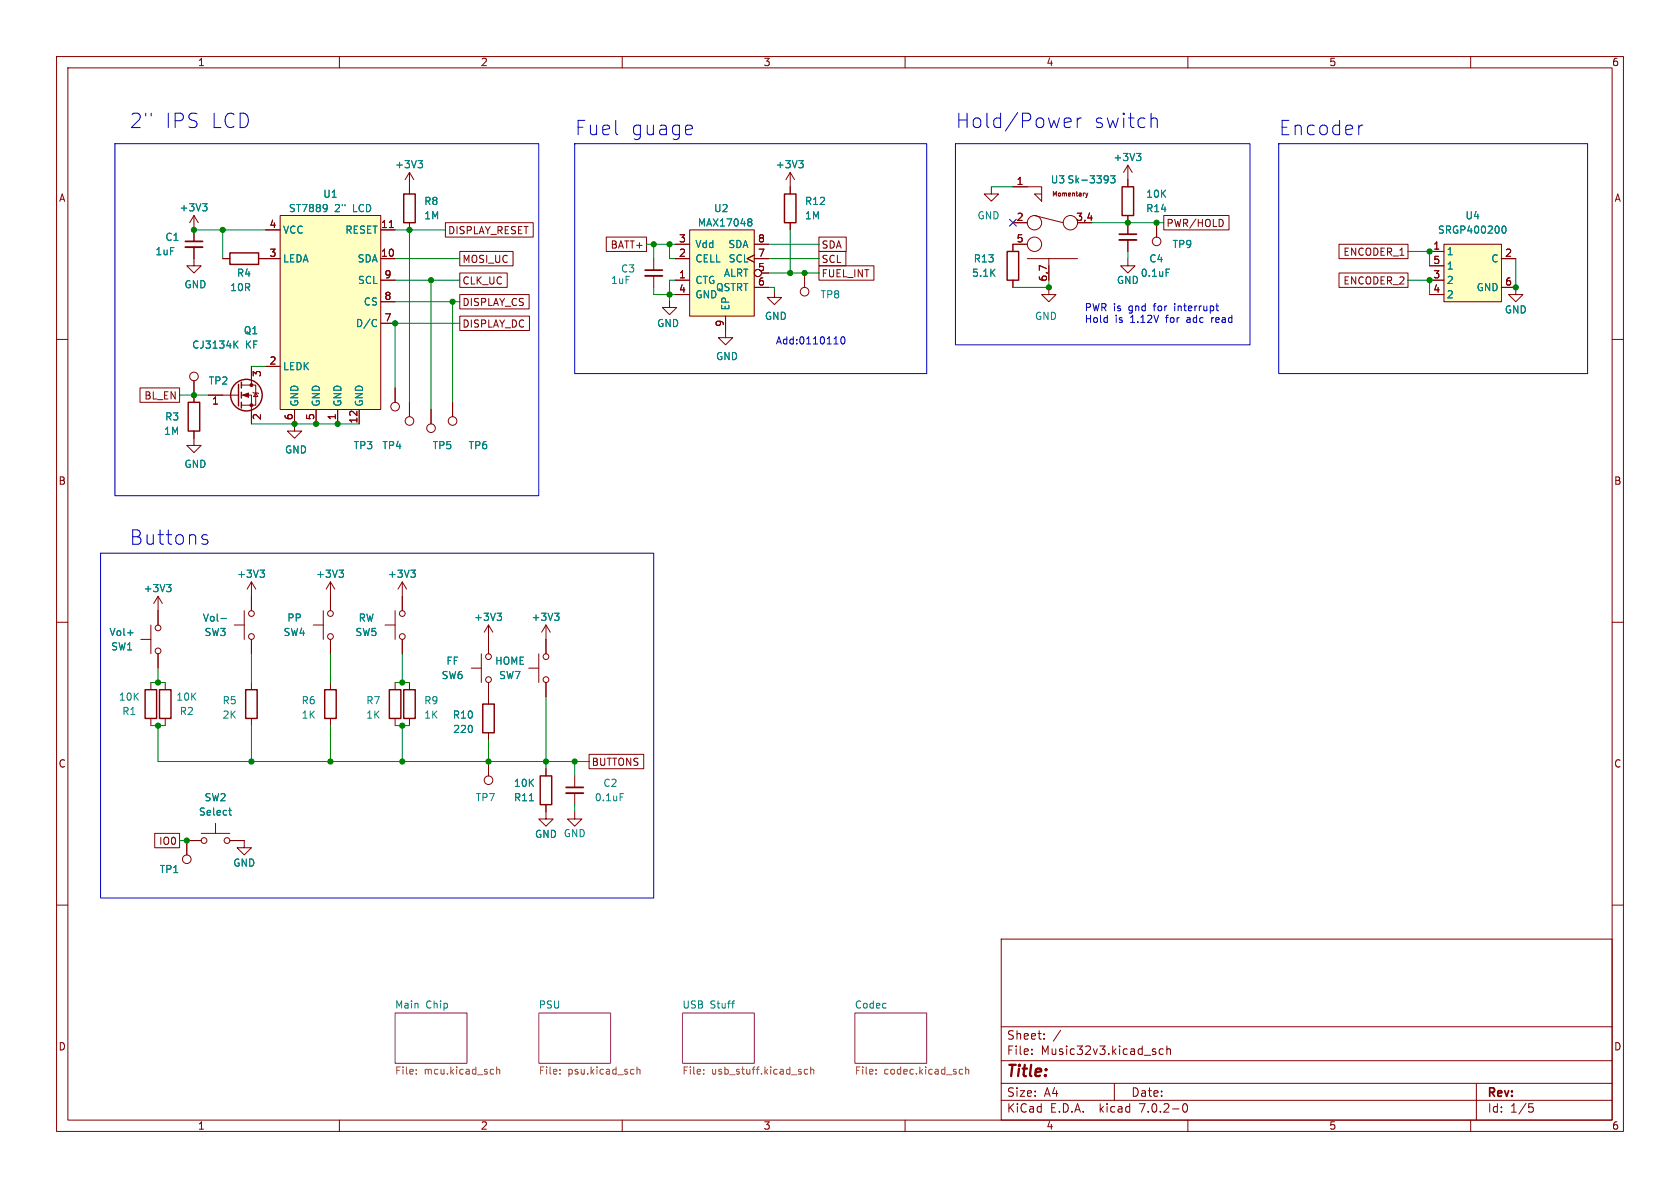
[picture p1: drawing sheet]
<svg xmlns="http://www.w3.org/2000/svg" width="297mm" height="210mm" viewBox="0 0 297 210" stroke-linecap="round" stroke-linejoin="round" font-family="sans-serif">
<g fill="none" stroke="#840000" stroke-width=".18">
<path d="M10 10h277v190h-277zM12 12h273v186h-273zM60 10v2M110 10v2M160 10v2M210 10v2M260 10v2M34.3 38.1l-.8 1.3M34.3 38.1v4.6M34.3 38.1l.8 1.3M49.5 38.1h17.8v34.3h-17.8zM72.4 30.5v3.8"/>
<path d="M72.4 39.4v1.2M72.4 30.5l-.8 1.3M72.4 30.5l.8 1.3M78.7 39.4h15.6v2.5h-15.6zM139.7 30.5v3.8M139.7 39.4v1.2M139.7 30.5l-.8 1.3M139.7 30.5l.8 1.3M175.3 33v1.3h-1.3l1.3 1.3 1.2-1.3h-1.2M179.1 33h5v1.3M179.1 39.4h2.5M182.9 38.1l5.1 1.3"/>
<path d="M182.9 34.3h1.2v1.3zM191.9 34.1l.2 .6M192.1 34.7l-.2 .2M192.3 34.1l-.2 .6M199.4 29.2l-.8 1.3M199.4 29.2v3.8M199.4 38.1v3.3M199.4 29.2l.8 1.3M204.5 39.4v2.5M205.7 38.1h11.6v2.5h-11.6zM10 60h2M34.3 43.7v3.3h1.3l-1.3 1.3-1.3-1.3h1.3"/>
<path d="M39.4 45.7h1.2M45.7 45.7h3.8M47 40.6h2.5M67.3 49.5h2.5M67.3 45.7h2.5M67.3 40.6h2.5M67.3 57.2h2.5M67.3 53.3h2.5M68.8 40.2h.7M81.3 55.9h12.3v2.5h-12.3zM81.3 48.3h8.4v2.5h-8.4zM81.3 44.4h9.4v2.6h-9.4z"/>
<path d="M81.3 52.1h12.2v2.5h-12.2zM107.2 41.9h7.1v2.6h-7.1zM115.6 45.7v2.1M115.6 48.8v2M118.4 53.1v1.3h1.2l-1.2 1.2-1.3-1.2h1.3M119.4 49.5h2.5M119.4 45.7h2.5M119.4 43.2h2.5M119.4 52.1h2.5M121.9 40.6h11.4v15.3h-11.4zM128.3 55.9v3.8h1.2l-1.2 1.3-1.3-1.3h1.3M133.3 45.1l-1.2 .6 1.2 .7"/>
<path d="M133.3 45.7h2.6M133.3 43.2h2.6M133.3 50.8h2.6M134.6 48.3h1.3M136.9 51.3v1.3h1.3l-1.3 1.2-1.3-1.2h1.3M142.2 48.3v2.5M144.8 41.9h4.8v2.6h-4.8zM144.8 44.4h4.7v2.6h-4.7zM144.8 47h9.7v2.5h-9.7zM179.1 49.5v1.3M181.6 45.7h8.9M181.6 43.2h-2.5v1.3"/>
<path d="M185.4 50.8v1.3h-1.3l1.3 1.2 1.3-1.2h-1.3M185.4 45.7v1.3M199.4 45.7v1.3h-1.3l1.3 1.3 1.3-1.3h-1.3M199.4 42.4v2.1M236.7 48.3h12.2v2.5h-12.2zM236.7 43.2h12.2v2.5h-12.2zM252.7 49.5h2.6M252.7 52.1h2.6M252.7 44.5h2.6M252.7 47h2.6M255.3 43.2h10.1v10.1h-10.1zM265.4 50.8h2.6v1.3h1.2l-1.2 1.2-1.3-1.2h1.3"/>
<path d="M265.4 45.7h2.6M285 60h2M24.8 68.6h6.9v2.5h-6.9zM34.3 76.2v2.5h1.3l-1.3 1.3-1.3-1.3h1.3M34.3 67.3v3.8M36.8 69.9h5.4M42.7 69.9h1.7v5M42.7 68.1h2.5v3.5h-2.5M44.4 64.8v3.3M44.7 69.3l.1 .2h.8l.1 .1M45.2 69.5l.4 .6h-.8zM47 64.8h2.5"/>
<path d="M52.1 72.4v3.8h1.2l-1.2 1.3-1.3-1.3h1.3M55.9 72.4v2.5M59.7 72.4v2.5M63.5 72.4v2.5M69.8 68.6v2.5M72.4 71.1v2.6M76.2 72.4v2.5M80 71.1v2.6M10 110h2M24.9 113h1.8M26.7 110.5v5.1M27.9 105.4v5.1"/>
<path d="M27.9 115.6v2.5M27.9 105.4l-.7 1.3M27.9 105.4l.8 1.3M41.4 110.5h1.8M43.2 108v5M44.4 102.9v5.1M44.4 113v2.6M44.4 102.9l-.7 1.2M44.4 102.9l.8 1.2M55.4 110.5h1.7M57.1 108v5M58.4 102.9v5.1"/>
<path d="M58.4 113v2.6M58.4 102.9l-.7 1.2M58.4 102.9l.8 1.2M68.1 110.5h1.7M69.8 108v5M71.1 102.9v5.1M71.1 113v2.6M71.1 102.9l-.7 1.2M71.1 102.9l.8 1.2M83.3 118.1h1.8M85.1 115.6v5.1M86.4 110.5l-.8 1.3"/>
<path d="M86.4 110.5v5.1M86.4 110.5l.7 1.3M93.5 118.1h1.7M95.2 115.6v5.1M96.5 110.5v5.1M96.5 110.5l-.7 1.3M96.5 110.5l.8 1.3M285 110h2M26.7 120.7v1.2M26.7 127v1.3M29.2 120.7v1.2M29.2 127v1.3"/>
<path d="M44.4 120.7v1.2M44.4 127v1.3M58.4 120.7v1.2M58.4 127v1.3M69.8 120.7v1.2M69.8 127v1.3M72.4 120.7v1.2M72.4 127v1.3M86.4 120.7v3.8M86.4 129.5v1.3M86.4 134.6v2.6M96.5 120.7v2.5"/>
<path d="M96.5 135.9v1.3M101.6 137.2v2M104.1 133.3h9.7v2.6h-9.7zM10 160h2M27.4 147.3h4.3v2.6h-4.3zM35.6 147.3h5M35.6 148.6h-2.6v2.5M38.1 145.5v1.8M40.6 148.6h2.6v1.3h1.2l-1.2 1.2-1.3-1.2h1.3M96.5 142.2v2.6h1.3l-1.3 1.3-1.3-1.3h1.3M101.6 143.5v1.3h-1.3l1.3 1.3 1.3-1.3h-1.3M101.6 140.2v2"/>
<path d="M285 160h2M177 166h108v32h-108zM60 198v2M110 198v2M160 198v2M177 194.5h108M177 191.5h108M177 187.5h108M177 181.5h108M182.4 186.3v.1M182.4 185.5v.1M184.6 183.6v.1"/>
<path d="M184.6 182.8v.1M197 191.5v3M205.6 185.5l-.4-.1-.3 .3v.4l.2 .2h.5M206.3 185.5l.2-.1 .4 .1v.9M206.3 184.9v1.5M209.2 195.2l.2-.1a.81 .81 0 0 1 .6 .6 .81 .81 0 0 1-.3 .8l-.1 .1a.81 .81 0 0 1-.4-1.4zM210 198v2M260 198v2M261 191.5v6.5M270.3 195.1h.7M270.4 195.7h.4l.3 .3-.2 .5-.5 .1"/>
<circle cx="182.9" cy="39.4" r="1.27"/>
<circle cx="189.2" cy="39.4" r="1.27"/>
<circle cx="134" cy="48.3" r=".63"/>
<circle cx="142.2" cy="51.6" r=".76"/>
<circle cx="182.9" cy="43.2" r="1.27"/>
<circle cx="204.5" cy="42.7" r=".76"/>
<circle cx="34.3" cy="66.5" r=".76"/>
<circle cx="69.8" cy="71.9" r=".76"/>
<circle cx="72.4" cy="74.4" r=".76"/>
<circle cx="76.2" cy="75.7" r=".76"/>
<circle cx="80" cy="74.4" r=".76"/>
<circle cx="27.9" cy="111" r=".51"/>
<circle cx="27.9" cy="115.1" r=".51"/>
<circle cx="44.5" cy="108.5" r=".51"/>
<circle cx="44.5" cy="112.5" r=".51"/>
<circle cx="58.4" cy="112.5" r=".51"/>
<circle cx="58.4" cy="108.5" r=".51"/>
<circle cx="71.1" cy="108.5" r=".51"/>
<circle cx="71.1" cy="112.5" r=".51"/>
<circle cx="86.4" cy="116.1" r=".51"/>
<circle cx="96.5" cy="116.1" r=".51"/>
<circle cx="86.4" cy="137.9" r=".76"/>
<circle cx="86.4" cy="120.1" r=".51"/>
<circle cx="96.5" cy="120.1" r=".51"/>
<circle cx="33" cy="151.9" r=".76"/>
<circle cx="36.1" cy="148.6" r=".51"/>
<circle cx="40.1" cy="148.6" r=".51"/>
</g>
<g fill="#fff" stroke="#fff" stroke-width=".18">
<path d="M69.8 179.1h12.7v8.9h-12.7z"/>
<path d="M120.6 179.1h12.7v8.9h-12.7z"/>
<path d="M95.2 179.1h12.7v8.9h-12.7z"/>
<path d="M151.1 179.1h12.7v8.9h-12.7z"/>
</g>
<path d="M69.8 179.1h12.7v8.9h-12.7zM95.2 179.1h12.7v8.9h-12.7zM120.6 179.1h12.7v8.9h-12.7zM151.1 179.1h12.7v8.9h-12.7z" fill="none" stroke="#840084" stroke-width=".18"/>
<g fill="none" stroke="#848400" stroke-width=".18">
<path d="M73.6 189.8v.1M73.6 189.1v.1M87.1 189l.2 .1M87.3 189.8l-.2 .1M87.8 188.6v1.3M87.8 189.1l.2-.1 .3 .1 .1 .8M99 189.8v.1M99 189.1v.1M112.6 189.1l.2-.1 .3 .1 .1 .8M112.6 188.6v1.3M124.4 189.8v.1M124.4 189.1v.1"/>
<path d="M142.8 189.1l-.4-.1-.2 .3 .1 .5h.5M143.3 189.1l.2-.1 .3 .1 .1 .8M143.3 188.6v1.3M154.9 189.8v.1M154.9 189.1v.1M169.8 189l.4 .1M170.2 189.8l-.4 .1M170.7 189.1l.2-.1 .3 .1 .1 .8M170.7 188.6v1.3"/>
</g>
<g fill="none" stroke="#008484" stroke-width=".18">
<path d="M35.8 36h.8l-.4 .5M36.3 36.5l.3 .2v.3l-.3 .3M57.7 36.2l.1 .1a1.07 1.07 0 0 1-.1 1M57.8 36.7l-.1 .2M73.9 28.4h.8l-.4 .5M74.4 28.9l.3 .2v.3l-.3 .3M132.4 38.7h.3l.2 .2-.2 .3M132.4 39.2h.3M132.7 39.2l.2 .3v.2l-.2 .3h-.3M141.2 28.4h.8l-.4 .5M141.8 28.9l.2 .2v.3l-.2 .3M195.8 31.1l.1 .1a1.07 1.07 0 0 1-.2 1"/>
<path d="M195.9 31.6l-.1 .2M196.3 31.1h.8l-.4 .5 .4 .1v.5l-.2 .1-.6-.1M200.9 27.1h.8l-.4 .5M201.4 27.6l.3 .2v.4l-.3 .2M66.3 56.5l.3 .1M66.6 57.6l-.3 .1M206.2 47.6h.6M265.6 40.2l.2-.2a.68 .68 0 0 1 .5 .6 .68 .68 0 0 1-.5 .6l-.2-.2M41.5 60.8l.6 .7M42.1 60.3l-.7 .7M22.6 111.9h.9M29.5 103.3h.7l-.4 .5"/>
<path d="M30 103.8l.2 .2v.4l-.2 .2M39.1 109.3h.9M46 100.8h.7l-.4 .5M46.5 101.3l.2 .2v.3l-.2 .3M59.9 100.8h.8l-.4 .5M60.5 101.3l.2 .2v.3l-.2 .3M72.6 100.8h.8l-.4 .5M73.2 101.3l.2 .2v.3l-.2 .3M87.9 108.4h.8l-.5 .5M88.4 108.9l.3 .2v.3l-.3 .3M98 108.4h.8l-.4 .5M98.6 108.9l.2 .2v.3l-.2 .3"/>
<path d="M40.4 143.3h.5M40.6 142.8v1.1l.3 .2M109.6 140.3h.6M129.4 177.4h.4M129.7 176.9h.1"/>
</g>
<g fill="none" stroke="#840000" stroke-width=".25">
<path d="M71.4 34.3h2v5.1h-2zM138.7 34.3h2v5.1h-2zM198.4 33h2v5.1h-2zM40.6 44.7h5.1v2h-5.1zM178.1 44.5h2v5h-2zM33.3 71.1h2v5.1h-2zM42.2 67.9v3.9M42.7 67.6v1M42.7 69.3v1.1M42.7 71.1v1M25.7 121.9h2v5.1h-2zM28.2 121.9h2v5.1h-2z"/>
<path d="M43.4 121.9h2.1v5.1h-2.1zM57.4 121.9h2v5.1h-2zM68.8 121.9h2.1v5.1h-2.1zM71.4 121.9h2v5.1h-2zM85.3 124.5h2.1v5h-2.1zM95.5 137.2h2v5h-2z"/>
<circle cx="43.6" cy="69.8" r="2.79"/>
</g>
<g fill="#ffffc2" stroke="#ffffc2" stroke-width=".18">
<path d="M121.9 40.6h11.4v15.3h-11.4z"/>
<path d="M49.5 38.1h17.8v34.3h-17.8z"/>
<path d="M255.3 43.2h10.1v10.1h-10.1z"/>
</g>
<path d="M32.8 43.7h3M114 48.8h3.1M197.9 42.4h3M100.1 140.2h3" fill="none" stroke="#840000" stroke-width=".33"/>
<path d="M32.8 42.7h3M114 47.8h3.1M197.9 41.4h3M100.1 139.2h3" fill="none" stroke="#840000" stroke-width=".3"/>
<g fill="#840000" stroke="#840000" stroke-width=".18">
<path d="M42.9 69.9l1-.4v.7z"/>
<circle cx="44.4" cy="71.6" r=".25"/>
<circle cx="44.4" cy="68.1" r=".25"/>
</g>
<g fill="none" stroke="#0000c2" stroke-width=".18">
<path d="M20.3 25.4h74.9v62.2h-74.9zM101.6 25.4h62.2v40.6h-62.2zM122.3 22.2l.1 .5-1.2 .3M168.9 25.4h52.1v35.6h-52.1zM188.3 22.4l.2 .1 .7-.1M188.3 21l.7-.1 .2 .1 .2 .5-1.3 .2M190.4 20.9v1.6M191.2 20.9a.65 .65 0 0 0-.8 .4M203.9 20.9l.6 .1 .1 .2v1.3M226.1 25.4h54.6v40.6h-54.6zM240.9 22.1l-.4 .1M148.8 59.7l.2-.2a.68 .68 0 0 1 .4 .7 .68 .68 0 0 1-.4 .6l-.2-.1-.1-.4z"/>
<path d="M214.9 54.1h.5M215.1 53.7v1.1l.3 .1M17.8 97.8h97.8v61h-97.8zM35.8 95.2l.6 .2 .4 .3-.2 .4-.7 .1M35.8 94.6l.2-.1 .6 .1"/>
</g>
<g fill="none" stroke="#008400" stroke-width=".18">
<path d="M175.3 33h3.8M193 39.4h12.7M34.3 40.6h12.7M39.4 40.6v5.1M69.8 45.7h11.5M69.8 49.5h11.5M69.8 40.6h8.9M69.8 53.3h11.5M72.4 40.6v30.5M76.2 49.5v22.9M80 53.3v17.8M81.3 57.2h-11.5v11.4"/>
<path d="M114.3 43.2h5.1M115.6 43.2v2.5M115.6 50.8v1.3h3.8M118.4 43.2v2.5h1M119.4 49.5h-1v3.6M135.9 43.2h8.9M135.9 50.8h1v.5M135.9 48.3h8.9M135.9 45.7h8.9M139.7 40.6v7.7M185.4 49.5v1.3h-6.3M199.4 44.5v1.2"/>
<path d="M248.9 49.5h3.8v2.6M248.9 44.5h3.8v2.5M268 45.7v5.1M31.7 69.9h5.1M44.4 64.8h2.6M44.4 74.9h19.1M27.9 118.1v2.6M44.4 115.6v5.1M58.4 115.6v5.1M71.1 115.6v5.1M26.7 128.3h2.5M26.7 120.7h2.5"/>
<path d="M27.9 128.3v6.3h76.2M44.4 128.3v6.3M58.4 128.3v6.3M69.8 128.3h2.6M69.8 120.7h2.6M71.1 128.3v6.3M86.4 130.8v3.8M96.5 123.2v12.7M101.6 134.6v2.6M31.7 148.6h1.3M101.6 142.2v1.3"/>
</g>
<path d="M178.5 38.8l1.2 1.2M179.7 38.8l-1.2 1.2" fill="none" stroke="#000084" stroke-width=".18"/>
<g fill="#008400" stroke="#008400" stroke-width=".18">
<circle cx="34.3" cy="69.9" r=".46"/>
<circle cx="52.1" cy="74.9" r=".46"/>
<circle cx="34.3" cy="40.6" r=".46"/>
<circle cx="39.4" cy="40.6" r=".46"/>
<circle cx="55.9" cy="74.9" r=".46"/>
<circle cx="59.7" cy="74.9" r=".46"/>
<circle cx="252.7" cy="49.5" r=".46"/>
<circle cx="268" cy="50.8" r=".46"/>
<circle cx="199.4" cy="39.4" r=".46"/>
<circle cx="204.5" cy="39.4" r=".46"/>
<circle cx="252.7" cy="44.5" r=".46"/>
<circle cx="185.4" cy="50.8" r=".46"/>
<circle cx="33" cy="148.6" r=".46"/>
<circle cx="27.9" cy="128.3" r=".46"/>
<circle cx="27.9" cy="120.7" r=".46"/>
<circle cx="58.4" cy="134.6" r=".46"/>
<circle cx="44.4" cy="134.6" r=".46"/>
<circle cx="118.4" cy="52.1" r=".46"/>
<circle cx="118.4" cy="43.2" r=".46"/>
<circle cx="115.6" cy="43.2" r=".46"/>
<circle cx="139.7" cy="48.3" r=".46"/>
<circle cx="142.2" cy="48.3" r=".46"/>
<circle cx="71.1" cy="120.7" r=".46"/>
<circle cx="96.5" cy="134.6" r=".46"/>
<circle cx="86.4" cy="134.6" r=".46"/>
<circle cx="71.1" cy="134.6" r=".46"/>
<circle cx="71.1" cy="128.3" r=".46"/>
<circle cx="101.6" cy="134.6" r=".46"/>
<circle cx="72.4" cy="40.6" r=".46"/>
<circle cx="69.8" cy="57.2" r=".46"/>
<circle cx="80" cy="53.3" r=".46"/>
<circle cx="76.2" cy="49.5" r=".46"/>
</g>
<g font-size="3.5" fill="#0000c2">
<text x="22.9" y="22.9">2&quot;</text>
<text x="29" y="22.9">IPS LCD</text>
<text x="168.9" y="22.9">Hold/Power</text>
<text x="193.2" y="22.9">switch</text>
<text x="101.6" y="24.1">Fuel</text>
<text x="111.4" y="24.1">guage</text>
<text x="226.1" y="24.1">Encoder</text>
<text x="22.9" y="96.5">Buttons</text>
</g>
<text font-size="2.8" fill="#840000" x="178" y="190.8">Title:</text>
<g font-size="2.1" fill="#840000">
<text x="178" y="183.9">Sheet:</text>
<text x="186.2" y="183.9">/</text>
<text x="178" y="186.6">File:</text>
<text x="184" y="186.6">Music32v3.kicad_sch</text>
<text x="178" y="196.8">KiCad</text>
<text x="178" y="194">Size:</text>
<text x="184.6" y="194">A4</text>
<text x="185.7" y="196.8">E.D.A.</text>
<text x="194.4" y="196.8">kicad</text>
<text x="200" y="194">Date:</text>
<text x="201.5" y="196.8">7.0.2-0</text>
<text x="263" y="194.2">Rev:</text>
<text x="263" y="196.8">Id:</text>
<text x="267" y="196.8">1/5</text>
</g>
<g font-size="1.8" fill="#840000">
<text x="35" y="11.8">1</text>
<text x="85" y="11.8">2</text>
<text x="135" y="11.8">3</text>
<text x="185" y="11.8">4</text>
<text x="235" y="11.8">5</text>
<text x="285" y="11.8">6</text>
<text x="10.4" y="35.8">A</text>
<text x="179.7" y="32.8">1</text>
<text x="285.4" y="35.8">A</text>
<text x="47.6" y="40.4">4</text>
<text x="67.3" y="40.4">11</text>
<text x="79.2" y="41.6">DISPLAY_RESET</text>
<text x="179.7" y="39.1">2</text>
<text x="190.2" y="39.1">3,4</text>
<text x="206.2" y="40.3">PWR/HOLD</text>
<text x="47.6" y="45.5">3</text>
<text x="67.3" y="45.5">10</text>
<text x="81.8" y="46.6">MOSI_UC</text>
<text x="107.8" y="44.1">BATT+</text>
<text x="120" y="45.5">2</text>
<text x="120" y="42.9">3</text>
<text x="134" y="45.5">7</text>
<text x="134" y="42.9">8</text>
<text x="145.3" y="44.1">SDA</text>
<text x="145.3" y="46.6">SCL</text>
<text x="179.7" y="42.9">5</text>
<text x="237.4" y="45.4">ENCODER_1</text>
<text x="253.3" y="44.2">1</text>
<text x="253.3" y="46.7">5</text>
<text x="266" y="45.5">2</text>
<text x="67.9" y="53.1">8</text>
<text x="67.9" y="49.3">9</text>
<text x="81.8" y="50.4">CLK_UC</text>
<text x="120" y="49.3">1</text>
<text x="120" y="51.8">4</text>
<text x="134" y="48">5</text>
<text x="134" y="50.5">6</text>
<text x="145.3" y="49.2">FUEL_INT</text>
<text x="185.2" y="49.8" transform="rotate(-90 185.2 49.8)">6,7</text>
<text x="237.4" y="50.4">ENCODER_2</text>
<text x="253.3" y="49.3">3</text>
<text x="253.3" y="51.8">4</text>
<text x="266" y="50.5">6</text>
<text x="67.9" y="56.9">7</text>
<text x="81.8" y="58.1">DISPLAY_DC</text>
<text x="81.8" y="54.3">DISPLAY_CS</text>
<text x="128" y="57.8" transform="rotate(-90 128 57.8)">9</text>
<text x="47.6" y="64.5">2</text>
<text x="25.4" y="70.8">BL_EN</text>
<text x="37.4" y="71.8">1</text>
<text x="46.4" y="66.7" transform="rotate(-90 46.4 66.7)">3</text>
<text x="46.4" y="74.3" transform="rotate(-90 46.4 74.3)">2</text>
<text x="51.8" y="74.3" transform="rotate(-90 51.8 74.3)">6</text>
<text x="55.6" y="74.3" transform="rotate(-90 55.6 74.3)">5</text>
<text x="59.4" y="74.3" transform="rotate(-90 59.4 74.3)">1</text>
<text x="63.2" y="74.9" transform="rotate(-90 63.2 74.9)">12</text>
<text x="10.3" y="85.8">B</text>
<text x="285.3" y="85.8">B</text>
<text x="10.3" y="135.8">C</text>
<text x="104.6" y="135.5">BUTTONS</text>
<text x="285.3" y="135.8">C</text>
<text x="28" y="149.5">IO0</text>
<text x="10.3" y="185.8">D</text>
<text x="285.3" y="185.8">D</text>
<text x="35" y="199.8">1</text>
<text x="85" y="199.8">2</text>
<text x="135" y="199.8">3</text>
<text x="185" y="199.8">4</text>
<text x="235" y="199.8">5</text>
<text x="285" y="199.8">6</text>
</g>
<g font-size="1.8" fill="#008484">
<text x="69.8" y="29.9">+3V3</text>
<text x="137.1" y="29.9">+3V3</text>
<text x="196.8" y="28.6">+3V3</text>
<text x="57.1" y="35.1">U1</text>
<text x="185.7" y="32.6">U3 Sk-3393</text>
<text x="202.6" y="35.1">10K</text>
<text x="31.7" y="37.5">+3V3</text>
<text x="50" y="41.5">VCC</text>
<text x="51" y="37.7">ST7889</text>
<text x="59.1" y="37.7">2&quot;</text>
<text x="60.9" y="41.5">RESET</text>
<text x="62.4" y="37.7">LCD</text>
<text x="74.9" y="36.4">R8</text>
<text x="74.9" y="38.9">1M</text>
<text x="123.3" y="40.2">MAX17048</text>
<text x="126.2" y="37.7">U2</text>
<text x="142.2" y="36.4">R12</text>
<text x="142.2" y="38.9">1M</text>
<text x="172.8" y="38.9">GND</text>
<text x="202.6" y="37.7">R14</text>
<text x="254.1" y="41.5">SRGP400200</text>
<text x="259" y="38.9">U4</text>
<text x="27.4" y="45.3">1uF</text>
<text x="29.2" y="42.7">C1</text>
<text x="50" y="46.5">LEDA</text>
<text x="63.1" y="46.5">SDA</text>
<text x="122.9" y="46.5">CELL</text>
<text x="122.9" y="44">Vdd</text>
<text x="128.6" y="44">SDA</text>
<text x="128.7" y="46.5">SCL</text>
<text x="172.1" y="46.5">R13</text>
<text x="203.1" y="46.5">C4</text>
<text x="207.2" y="44">TP9</text>
<text x="255.8" y="45.3">1</text>
<text x="255.8" y="47.8">1</text>
<text x="263.5" y="46.5">C</text>
<text x="32.5" y="51.1">GND</text>
<text x="40.6" y="51.6">10R</text>
<text x="41.8" y="49.1">R4</text>
<text x="63.2" y="50.4">SCL</text>
<text x="108" y="50.4">1uF</text>
<text x="109.7" y="48.3">C3</text>
<text x="122.9" y="50.4">CTG</text>
<text x="122.9" y="52.9">GND</text>
<text x="126.5" y="51.6">QSTRT</text>
<text x="127.9" y="49.1">ALRT</text>
<text x="145" y="52.9">TP8</text>
<text x="171.8" y="49.1">5.1K</text>
<text x="197.4" y="50.4">GND</text>
<text x="201.6" y="49.1">0.1uF</text>
<text x="255.8" y="50.4">2</text>
<text x="255.8" y="52.9">2</text>
<text x="260.9" y="51.6">GND</text>
<text x="43" y="59.2">Q1</text>
<text x="62.8" y="58">D/C</text>
<text x="64.2" y="54.2">CS</text>
<text x="116.1" y="58">GND</text>
<text x="129.1" y="54.9" transform="rotate(-90 129.1 54.9)">EP</text>
<text x="135.2" y="56.7">GND</text>
<text x="182.9" y="56.7">GND</text>
<text x="266" y="55.6">GND</text>
<text x="33.9" y="61.8">CJ3134K</text>
<text x="43.4" y="61.8">KF</text>
<text x="50" y="65.6">LEDK</text>
<text x="126.5" y="63.8">GND</text>
<text x="36.8" y="68.1">TP2</text>
<text x="52.9" y="71.9" transform="rotate(-90 52.9 71.9)">GND</text>
<text x="56.7" y="71.9" transform="rotate(-90 56.7 71.9)">GND</text>
<text x="60.5" y="71.9" transform="rotate(-90 60.5 71.9)">GND</text>
<text x="64.3" y="71.9" transform="rotate(-90 64.3 71.9)">GND</text>
<text x="29" y="77">1M</text>
<text x="29.1" y="74.5">R3</text>
<text x="32.5" y="82.9">GND</text>
<text x="50.3" y="80.3">GND</text>
<text x="62.5" y="79.6">TP3</text>
<text x="67.5" y="79.6">TP4</text>
<text x="76.4" y="79.6">TP5</text>
<text x="82.8" y="79.6">TP6</text>
<text x="25.3" y="104.8">+3V3</text>
<text x="41.8" y="102.3">+3V3</text>
<text x="55.8" y="102.3">+3V3</text>
<text x="68.5" y="102.3">+3V3</text>
<text x="19.3" y="112.6">Vol+</text>
<text x="35.8" y="110">Vol-</text>
<text x="36.1" y="112.6">SW3</text>
<text x="50.1" y="112.6">SW4</text>
<text x="50.7" y="110">PP</text>
<text x="62.8" y="112.6">SW5</text>
<text x="63.3" y="110">RW</text>
<text x="83.8" y="109.9">+3V3</text>
<text x="93.9" y="109.9">+3V3</text>
<text x="19.6" y="115.1">SW1</text>
<text x="78.9" y="117.7">FF</text>
<text x="87.5" y="117.7">HOME</text>
<text x="21" y="124">10K</text>
<text x="31.1" y="124">10K</text>
<text x="39.3" y="124.7">R5</text>
<text x="53.3" y="124.7">R6</text>
<text x="64.7" y="124.7">R7</text>
<text x="74.9" y="124.7">R9</text>
<text x="78" y="120.2">SW6</text>
<text x="88.2" y="120.2">SW7</text>
<text x="21.6" y="126.6">R1</text>
<text x="31.7" y="126.6">R2</text>
<text x="39.3" y="127.2">2K</text>
<text x="53.3" y="127.2">1K</text>
<text x="64.7" y="127.2">1K</text>
<text x="74.9" y="127.2">1K</text>
<text x="80" y="127.2">R10</text>
<text x="80.1" y="129.7">220</text>
<text x="36.1" y="141.8">SW2</text>
<text x="84" y="141.8">TP7</text>
<text x="90.8" y="141.8">R11</text>
<text x="90.8" y="139.3">10K</text>
<text x="105.1" y="141.8">0.1uF</text>
<text x="106.6" y="139.3">C2</text>
<text x="35.1" y="144.3">Select</text>
<text x="94.5" y="148.3">GND GND</text>
<text x="94.5" y="148.3">GND</text>
<text x="28.2" y="154.5">TP1</text>
<text x="41.2" y="153.4">GND</text>
<text x="69.8" y="178.4">Main</text>
<text x="75.3" y="178.4">Chip</text>
<text x="95.2" y="178.4">PSU</text>
<text x="120.6" y="178.4">USB</text>
<text x="125.6" y="178.4">Stuff</text>
<text x="151.1" y="178.4">Codec</text>
</g>
<g font-size="1.8" fill="#0000c2">
<text x="191.8" y="55.1">PWR is</text>
<text x="191.8" y="57.2">Hold</text>
<text x="197.2" y="57.2">is</text>
<text x="199.6" y="55.1">gnd</text>
<text x="199.9" y="57.2">1.12V</text>
<text x="204.1" y="55.1">for</text>
<text x="206.3" y="57.2">for</text>
<text x="207.9" y="55.1">interrupt</text>
<text x="210.1" y="57.2">adc</text>
<text x="214.5" y="57.2">read</text>
<text x="137.2" y="61">Add:0110110</text>
</g>
<g font-size="1.8" fill="#848400">
<text x="69.8" y="190.2">File:</text>
<text x="75" y="190.2">mcu.kicad_sch</text>
<text x="95.2" y="190.2">File:</text>
<text x="100.4" y="190.2">psu.kicad_sch</text>
<text x="120.6" y="190.2">File:</text>
<text x="125.8" y="190.2">usb_stuff.kicad_sch</text>
<text x="151.1" y="190.2">File:</text>
<text x="156.3" y="190.2">codec.kicad_sch</text>
</g>
<text font-size="1.1" fill="#840000" x="185.9" y="34.9">Momentary</text>
</svg>
